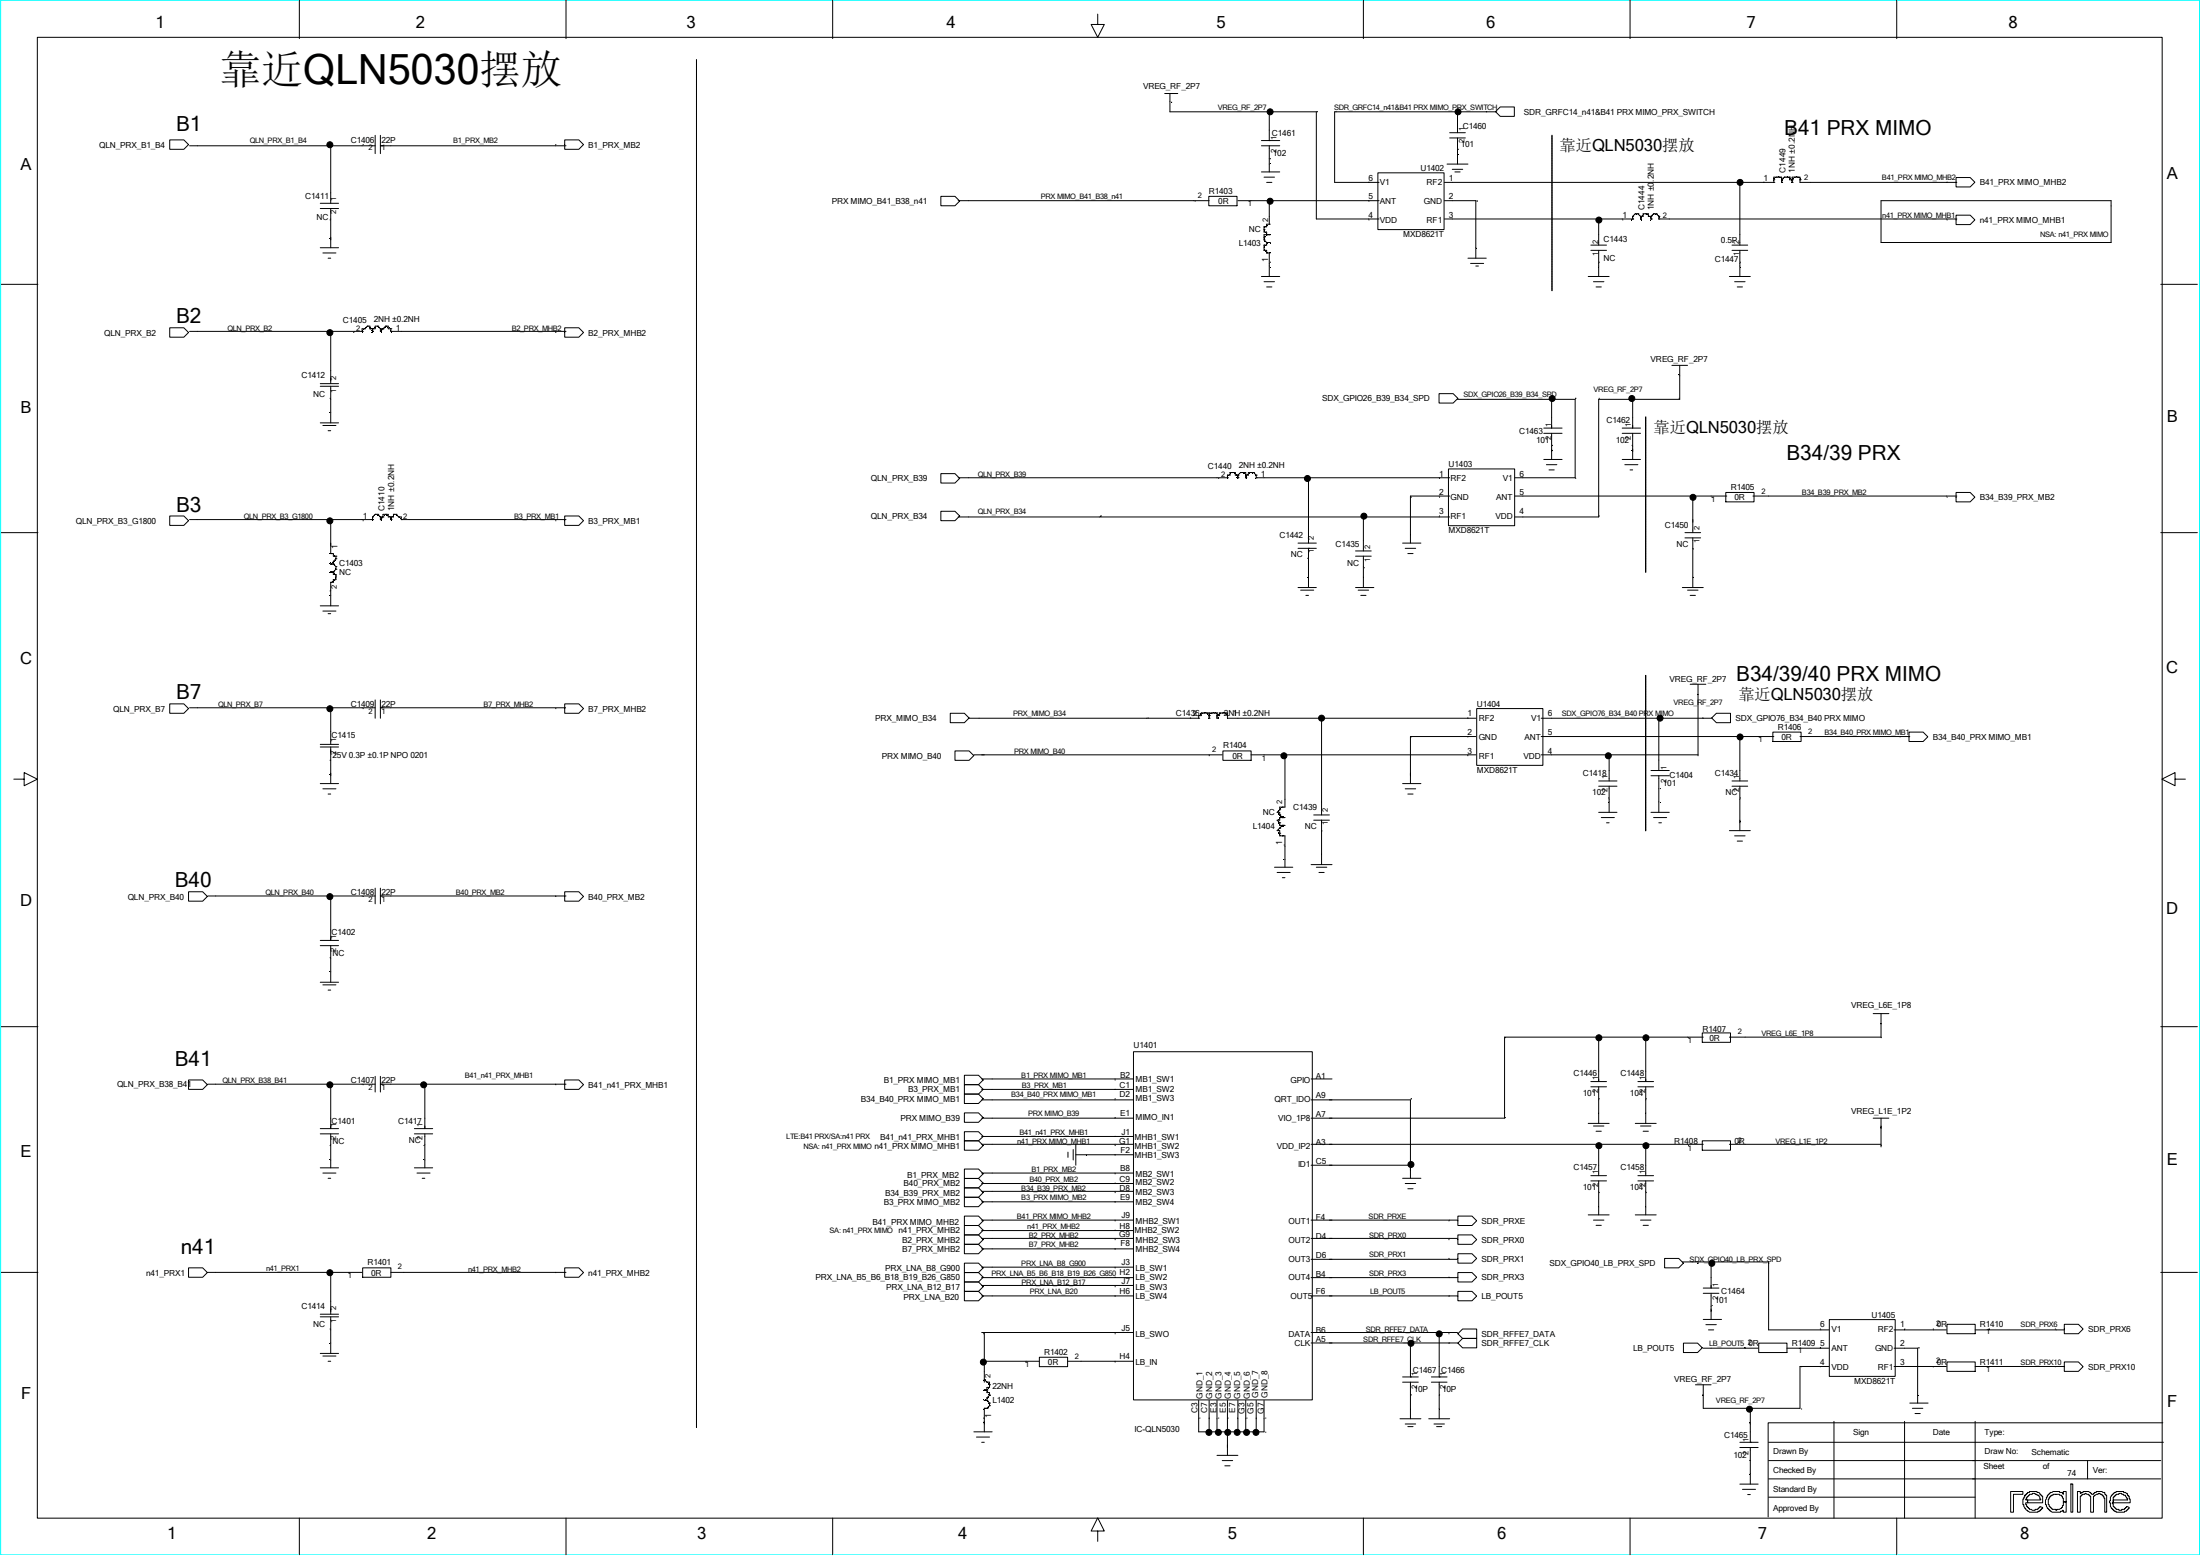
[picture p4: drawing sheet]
<svg xmlns="http://www.w3.org/2000/svg" width="297mm" height="210mm" viewBox="0 0 297 210" stroke-linecap="round" stroke-linejoin="round" font-family="sans-serif">
<path d="M.1 0h296.7v209.8h-296.7z" fill="none" stroke="#0ff" stroke-width=".13"/>
<g fill="none" stroke="#000" stroke-width=".13">
<path d="M40.4 0v5.2M76.4 0v5.2M112.4 0v5.2M184 0v5.2M220 0v5.2M255.9 0v5.2M5 5h286.8v199.9h-286.8zM22.9 18.9h1.9l.6 .6-.6 .7h-1.9zM25.6 19.7h25M44.6 19.7v7.7M50.6 18.3v2.4M51.3 18.3v2.4"/>
<path d="M51.3 19.7h25.1M76.2 18.9h1.9l.6 .6-.6 .7h-1.9zM94 8v184.7M148.1 1.9v1.4h.9l-.9 1.7-.9-1.7h.9M157.2 12.6h1.7M157.9 12.6v2.5h19.7v14.5h8.5M170.2 19.7h2.5M170.2 19h2.5M171.3 19h.1M171.3 15.1v3.9M171.3 19.7v3.5M195.6 18.6h2.1"/>
<path d="M195.6 17.9h2.1M196.7 15.1v2.8M196.7 18.6v3.5M201.8 15.1l.6-.7h1.9v1.3h-1.9zM202 15.1h-21.9v9.5h6M209.4 18.2v21M.2 38.4h4.9M43.2 28.1h2.5M43.2 27.4h2.5M43.2 33.4h2.5M43.6 34.1h1.7M44.3 34.8h.3"/>
<path d="M44.6 28.1v5.3M127 26.5h1.9l.6 .6-.6 .7h-1.9zM129.3 27.1h33.9M163.1 26.5h3.8v1.3h-3.8zM167 27.1h19.1M170.2 37.3h2.5M170.2 23.2h2.5M170.6 33.1h.1M170.6 33.8h.1M170.6 32h.1M170.6 32.4h.1M170.6 30.6h.1"/>
<path d="M170.6 31h.1M170.6 30.6v.7h.3v.4M170.6 33.8h.3v.3M170.6 33.1v.7M170.6 32.4l.3 .3M170.6 38h1.4M170.6 23.9h1.4M170.9 34.1h.1M170.9 31.7h.1M170.9 32.7h.1M170.9 34.1h.4M170.9 32.7h.4"/>
<path d="M170.9 32.7v.4h-.3M170.9 38.7h.7M170.9 24.6h.7M171.3 32.7h.1M171.3 34.1h.1M171.3 31.7h.1M171.3 30.3h.1M171.3 27.1v3.2M171.3 34.1v3.2M171.3 30.3h-.4v.3h-.3M171.3 31.7h-.7v.7M185.9 23.3h9v7.7h-9z"/>
<path d="M194.9 27.1h4.2v7.7M194.9 24.6h44.5M194.9 29.6h25.4M195.3 22.1h2.8M196 22.9h1.4M196.3 23.2h.7M198.1 34.8h2.5M198.4 35.6h1.8M199.1 35.9h.4M214.3 37.3h2.8M214.7 33.1h2.1M214.7 33.8h2.1"/>
<path d="M215 38h1.4M215.4 38.7h.7M215.7 29.6v3.5M215.7 33.8v3.5M220.3 29.2h.1M220.3 29.6h.1M220.3 29.2v.4M220.7 28.8h.1M220.7 28.8h.3M220.7 28.8l-.4 .4M221 28.8h.1M221 28.8l.4 .4"/>
<path d="M221.4 29.6h.1M221.4 29.2h.1M221.4 29.2v.4M221.4 29.2h.3v-.4h.7v.4M222.1 28.8h.1M222.4 29.2h.1M222.4 29.2h.4M222.8 29.6h.1M222.8 29.2h.1M222.8 29.2v.4M223.1 28.8h.1M223.1 28.8h.4"/>
<path d="M223.1 28.8l-.3 .4M223.5 28.8h.1M223.5 28.8l.3 .4M223.8 29.6h.1M223.8 29.2h.1M223.8 29.6h40.3M223.8 29.2v.4M233.4 37.3h2.8M233.7 33.1h2.1M233.7 33.8h2.1M234.1 38h1.4M234.4 38.7h.7"/>
<path d="M234.8 24.6v8.5M234.8 33.8v3.5M239.4 24.3h.1M239.4 24.6h.1M239.4 24.6v-.7h1v.7M239.7 23.9h.1M240.1 23.9h.1M240.4 24.3h.1M240.4 24.6h.1M240.8 23.9h.1M240.8 23.9h.7M240.8 23.9l-.4 .4"/>
<path d="M241.1 23.9h.1M241.5 23.9h.1M241.5 23.9v.4h.3M241.8 24.3h.1M241.8 24.6h.1M241.8 24.6v-.7h1.1v.7h21.2M242.2 23.9h.1M242.5 23.9h.1M242.9 24.3h.1M253.8 27.1h31.1v5.6h-31.1zM263.9 24h2l.6 .6-.6 .6h-2zM263.9 29h2l.6 .7-.6 .6h-2z"/>
<path d="M291.6 38.4h4.9M22.9 44.2h1.9l.6 .7-.6 .6h-1.9zM25.6 44.7h23.3M43.2 51.8h2.5M43.2 52.1h2.5M43.2 57.1h2.5M43.6 57.4h1.7M44.3 58.1h.3M44.6 44.7v7.1M44.6 52.1v5M48.9 44.7h.1M49.2 44.4h.1"/>
<path d="M49.2 44.4h-.3v.3M49.6 44h.1M49.6 44h.3v.4M49.6 44l-.4 .4M49.9 44.4h.1M50.3 44.4h.1M50.3 44.7h.1M50.3 44.4v.3M51 44h.1M51 44h-.4v.4h-.7M51 44l.3 .4M51.3 44.7h.1"/>
<path d="M51.3 44.4h.1M51.3 44.4v.3M51.7 44.4h.1M52 44h.1M52 44h.4v.4h.3M52 44l-.7 .7M52.7 44.7h.1M52.7 44.4h.1M52.7 44.7h23.7M52.7 44.4v.3M76.2 44.2h1.9l.6 .7-.6 .6h-1.9zM194.2 53.1h1.9l.6 .7-.6 .6h-1.9z"/>
<path d="M196.7 53.9h15.8v10.6h-8.1M208.3 58.5h2.5M208.3 57.8h2.5M209.4 53.9v3.9M209.4 58.5v3.5M218.9 58.5h2.5M218.9 57.8h2.5M220.3 53.9v3.9M220.3 58.5v3.5M222.1 56.3v21M225.6 49.3h2.1M226.7 49.3v4.6h-11v15.9h-11.3"/>
<path d="M.2 71.9h4.9M22.9 69.6h1.9l.6 .7-.6 .6h-1.9zM25.6 70.1h24.7M44.6 76.1h.1M44.6 74.7h.1M44.6 77.2h.1M44.6 78.6h.1M44.6 70.1v4.6M44.6 78.6v3.2M44.6 74.7h.4v.4h.3M44.6 76.1h.4M44.6 77.2h.4"/>
<path d="M45 75.8h.1M45 77.2h.1M45 76.1h.1M45 78.2h.1M45 75.8v.3M45 77.2v.3h.3v.7h-.3M45 78.2v.4h-.4M45 76.1l.3 .4M45.3 75.4h.1M45.3 75.1h.1M45.3 76.8h.1M45.3 76.5h.1"/>
<path d="M45.3 75.4l-.3 .4M45.3 75.1v.3M45.3 76.5v.3M45.3 76.8l-.3 .4M50.3 69.8h.1M50.3 70.1h.1M50.3 69.8v.3M50.6 69.4h.1M50.6 69.4h.4M50.6 69.4l-.3 .4M51 69.4h.1M51 69.4l.3 .4"/>
<path d="M51.3 70.1h.1M51.3 69.8h.1M51.3 69.8v.3M51.7 69.8h.1M51.7 69.8l-.4 .3M52 69.4h.1M52.7 70.1h.1M52.7 69.8h.1M52.7 69.8v.3M53.1 69.4h.1M53.1 69.4v.4h-.7v-.4h-.7v.4M53.1 69.4h.3"/>
<path d="M53.4 69.4h.1M53.4 69.4l.4 .4M53.8 69.8h.1M53.8 69.8h.4v.3M54.2 70.1h.1M54.2 70.1h22.2M76.2 69.6h1.9l.6 .7-.6 .6h-1.9zM127 63.9h1.9l.6 .7-.6 .6h-1.9zM127 69h1.9l.6 .6-.6 .7h-1.9zM129.3 64.5h36.3M129.3 69.8h66.3M165.6 64.1h.1"/>
<path d="M165.6 64.5h.1M165.6 64.1h.4v-.3h.7v.3h.3M165.6 64.1v.4M166.3 63.8h.1M167 64.1h.1M167 64.5h.1M167 64.1v.4M167.4 63.8h.1M167.4 63.8h.7v.7M167.4 63.8l-.4 .3M167.7 63.8h.1M168.1 64.1h.1"/>
<path d="M168.1 64.5h.1M168.8 63.8h.1M169.2 63.8h.1M169.2 63.8l.3 .3M169.2 63.8h-.7v.3h-.4M169.5 64.5h.1M169.5 64.1h.1M169.5 64.5h26.1M169.5 64.1v.4M175.2 79.3h2.4M175.2 73.3h2.4M175.2 74h2.4"/>
<path d="M175.5 79.6h1.8M176.6 74h.1M176.6 64.5v8.8M176.6 74v5.3M182.9 79.3h2.5M182.9 74.4h2.1M182.9 75.1h2.1M183.3 79.6h1.4M184 69.8v4.6M184 75.1v4.2M189.3 73.3h2.4M189.6 74h1.4"/>
<path d="M190 74.7h.7M195.5 63.3h8.9v7.7h-8.9zM195.6 66.9h-5.3v6.4M204.4 66.9h28.6M208.3 62h2.5M208.7 62.7h1.4M209 63.4h.7M218.9 62h2.5M219.3 62.7h1.7M220 63.4h.3M227 79.3h2.8M227.4 71.9h2.1"/>
<path d="M227.4 72.6h2.1M227.7 79.6h1.4M228.4 66.9v5M228.4 72.6v6.7M232.9 66.5h3.8v1.2h-3.8zM236.5 66.9h27.6M263.9 66.5h2l.6 .6-.6 .6h-2zM291.6 71.9h4.9M22.9 95h1.9l.6 .6-.6 .7h-1.9zM25.6 95.5h25M43.2 81.8h2.5M43.6 82.5h1.7"/>
<path d="M44.3 82.8h.3M44.6 95.5v5M50.6 94.5v2.4M51.3 95.5h25.1M51.3 94.5v2.4M76.2 95h1.9l.6 .6-.6 .7h-1.9zM128.2 96.3h1.9l.7 .6-.7 .6h-1.9zM130.7 96.9h31M161.7 96.9h.1M162.1 96.2h.1M162.1 96.2v.4h-.4v.3M162.1 96.2h2.1"/>
<path d="M162.5 96.2h.1M162.8 96.2h.1M163.2 96.6h.1M163.2 96.9h.1M163.2 96.2v.7M163.5 96.2h.1M163.9 96.2h.1M164.2 96.9h.1M164.2 96.6h.1M164.2 96.2h.1M164.2 96.2v.7M164.6 96.2h.1"/>
<path d="M164.6 96.2h1v.7h33.5M164.6 96.2v.4h-.4M164.9 96.2h.1M165.3 96.2h.1M165.6 96.6h.1M176.2 80.4h.4M178.3 96.9v13.1M183.6 80.4h.7M199.1 99.4h-8.8v6.4M199.3 95.6h8.9v7.7h-8.9zM208 99.4h31.4M208 96.9h22.9"/>
<path d="M222.1 91.1v21M223.8 96.9v7.1M228.1 80.4h.7M228.1 92.3h2.1M229.1 92.3v9.6h-21.1M231 96.9l.6-.6h1.9v1.2h-1.9zM234.8 99.4v6M239.2 98.8h3.8v1.3h-3.8zM242.9 99.4h14.8M257.6 98.8h1.9l.6 .6-.6 .7h-1.9zM1.9 105.2h1.4v-.9l1.7 .9-1.7 .8v-.8M43.2 105.8h2.5"/>
<path d="M43.2 100.8h2.5M43.2 100.5h2.5M43.6 106.5h1.7M44.3 107.2h.3M44.6 100.8v5M50.6 119.9v2.1M51.3 119.9v2.1M128.9 101.3h1.9l.6 .7-.6 .6h-1.9zM131.4 101.9h33.5M165 101.3h3.8v1.3h-3.8zM168.8 101.9h30.3M172 117h2.4"/>
<path d="M172.3 117.7h1.8M172.7 111.8h.1M172.7 112.5h.1M172.7 110.3h.1M172.7 111h.1M172.7 111.4h.1M172.7 109.3h.1M172.7 110h.1M172.7 110.3v.4h-.4l.4 .3M172.7 111.4h.7M172.7 109.3l-.4 .3h.4v.4M172.7 111v.4"/>
<path d="M172.7 110.3h.7M172.7 110l.3 .3M173 111.4h.1M173 112.8h.1M173 110.3h.1M173 108.9h.1M173 111.4l-.7 .7h.4v.7h.7v4.2M173 118.5h.4M173.4 101.9v7h-.7v.4M176.9 116.7h2.8M177.3 110h2.1M177.3 110.7h2.1"/>
<path d="M177.6 117h1.4M178 117.7h.7M178.3 110.7v6M189.3 105.8h2.4M189.6 106.5h1.4M190 107.2h.7M215.7 109.6h2.5M215.7 106.1h2.5M215.7 105.4h2.5M216.1 110.3h1.7M216.8 111h.3M217.1 101.9v3.5"/>
<path d="M217.1 106.1v3.5M222.8 109.6h2.4M222.8 104.7h2.4M222.8 104h2.4M223.1 110.3h1.8M223.8 104h.1M223.8 104.7v4.9M223.8 111h.4M233.4 112.1h2.8M233.7 106.1h2.1M233.7 105.4h2.1M234.1 112.8h1.4"/>
<path d="M234.4 113.5h.7M234.8 106.1v6M293.5 105.2v-.9l-1.8 .9 1.8 .8v-.8h1.4M.2 138.6h4.9M25.4 120.4h1.9l.7 .6-.7 .6h-1.9zM28 120.9h22.6M43.2 132.6h2.5M43.2 127.6h2.5M43.2 126.9h2.5M43.6 132.9h1.7M44.3 133.6h.3M44.6 120.9v6"/>
<path d="M44.6 127.6v5M51.3 120.9h25.1M76.2 120.4h1.9l.6 .6-.6 .6h-1.9zM215.7 140v6M222.1 140v6M229.7 139.4h3.8v1.3h-3.8zM229.8 140h-26.8v10.9h-26.1M252.8 136.8h2.1M253.8 136.8v3.2h-20.4M291.6 138.6h4.9M25.4 145.8h1.9l.7 .6-.7 .6h-1.9zM28 146.3h22.6"/>
<path d="M43.2 153h2.5M43.2 152.3h2.5M43.2 157.6h2.5M43.6 158.3h1.7M44.3 159h.3M44.6 146.3v6M44.6 153v4.6M50.6 145.3v2.1M51.3 145.3v2.1M51.3 146.3h25.1M55.9 153h2.5M55.9 152.3h2.5"/>
<path d="M55.9 157.6h2.5M56.3 158.3h1.7M57 159h.3M57.3 146.3v6M57.3 153v4.6M76.2 145.8h1.9l.6 .6-.6 .6h-1.9zM130.1 159h1.9l.7 .7-.7 .6h-1.9zM130.1 152.7h1.9l.7 .7-.7 .6h-1.9zM130.1 154h1.9l.7 .6-.7 .6h-1.9zM130.1 147.7h1.9l.7 .6-.7 .6h-1.9zM130.1 145.1h1.9l.7 .7-.7 .6h-1.9zM130.1 146.4h1.9l.7 .6-.7 .7h-1.9z"/>
<path d="M130.1 157.8h1.9l.7 .6-.7 .6h-1.9zM130.1 150.2h1.9l.7 .6-.7 .7h-1.9zM132.5 158.3h20.4M132.5 150.9h20.4M132.5 154.4h20.4M132.5 159.7h20.4M132.5 153.4h20.4M132.5 148.4h20.4M132.5 145.6h20.4M132.5 147h20.4M144.1 155.5v.7M144.8 155.1v1.5"/>
<path d="M145.2 155.8h7.7M145.2 154.4v2.9M153 141.9h24.1v47h-24.1zM176.9 148.4h13.4v10.6M176.9 154.4h52.9M176.9 145.6h2.8M176.9 157.3h13.4M189.3 159h2.4M189.6 159.7h1.4M214.3 151.6h2.8M214.7 159.4h2.1M214.7 158.7h2.1"/>
<path d="M214.7 146.7h2.1M214.7 146h2.1M215 152h1.4M215.4 152.7h.7M215.7 146.7v4.9M215.7 154.4v4.3M215.7 159.4v4.6M220.7 151.6h2.8M221 159.4h2.1M221 158.7h2.1M221 146.7h2.1M221 146h2.1"/>
<path d="M221.4 152h1.4M221.7 152.7h.7M222.1 146.7v4.9M222.1 154.4v4.3M222.1 159.4v4.6M229.7 154h3.8v1.2h-3.8zM233.4 154.4h20.4M252.8 150.9h2.1M253.8 150.9v3.9M.2 171.7h4.9M25.4 171.1h1.9l.7 .6-.7 .7h-1.9zM28 171.7h20.9"/>
<path d="M43.2 177.4h2.5M43.2 177.7h2.5M44.6 171.7v5.7M44.6 177.7v5M48.9 171.1h3.8v1.3h-3.8zM52.7 171.7h23.7M76.2 171.1h1.9l.6 .6-.6 .7h-1.9zM130.1 164.1h1.9l.7 .7-.7 .6h-1.9zM130.1 165.4h1.9l.7 .6-.7 .7h-1.9zM130.1 167.9h1.9l.7 .7-.7 .6h-1.9zM130.1 160.3h1.9l.7 .7-.7 .6h-1.9zM130.1 161.6h1.9l.7 .6-.7 .7h-1.9z"/>
<path d="M130.1 171.7h1.9l.7 .7-.7 .6h-1.9zM130.1 170.5h1.9l.7 .6-.7 .6h-1.9zM130.1 173h1.9l.7 .7-.7 .6h-1.9zM130.1 166.7h1.9l.7 .6-.7 .6h-1.9zM130.1 174.3h1.9l.7 .6-.7 .7h-1.9zM132.5 179.8h20.4M132.5 164.7h20.4M132.5 174.9h20.4M132.5 167.1h20.4M132.5 166.1h20.4M132.5 168.5h20.4M132.5 160.8h20.4"/>
<path d="M132.5 162.2h20.4M132.5 172.4h20.4M132.5 171h20.4M132.5 173.5h20.4M132.8 179.8v6.7M176.9 179.8h19.8M176.9 164.7h19.8M176.9 174.9h19.8M176.9 167.1h19.8M176.9 170h19.8M176.9 172.4h19.8M190 160.4h.7"/>
<path d="M194.2 179.8v6M196.7 164.1h1.9l.7 .7-.7 .6h-1.9zM196.7 174.3h1.9l.7 .6-.7 .7h-1.9zM196.7 166.7h1.9l.7 .6-.7 .6h-1.9zM196.7 169.2h1.9l.7 .6-.7 .7h-1.9zM196.7 171.7h1.9l.7 .7-.7 .6h-1.9zM197.4 179.4h1.9v1.2h-1.9l-.7-.6zM214.3 164h2.8M215 164.7h1.4M215.4 165.4h.7M220.7 164h2.8M221.4 164.7h1.4"/>
<path d="M221.7 165.4h.7M224.6 169.8h1.9l.7 .7-.7 .6h-1.9zM227 170.3h11.7v9.2h8.1M229.8 178.1h2.5M229.8 174.5h2.2M229.8 173.8h2.2M230.2 178.8h1.4M230.5 179.5h.7M230.9 170.3v3.5M230.9 174.5v3.6M246.8 178.1h8.9v7.7h-8.9zM255.6 179.5h7"/>
<path d="M262.7 178.7h3.8v1.3h-3.8zM266.5 179.5h12M278.6 178.7h1.9l.6 .7-.6 .6h-1.9zM291.6 171.7h4.9M43.2 182.7h2.5M43.6 183h1.7M44.3 183.7h.3M131.4 193.2h2.5M131.8 193.9h1.7M132.5 183.7h7.7M132.5 194.7h.3M132.8 190.1h.1"/>
<path d="M132.8 189h.1M132.8 187.6h.1M132.8 186.2h.1M132.8 190.1v3.1M132.8 190.1h.4M132.8 189h.4M132.8 187.6h.4M132.8 186.2l.4 .3M133.2 190.1h.1M133.2 189h.1M133.2 188.7h.1M133.2 187.6h.1"/>
<path d="M133.2 186.5h.1M133.2 186.5h.3v.7h-.3v.8h.3v.3M133.2 189l.3 .4M133.2 188.7v.3M133.5 189.7h.1M133.5 189.4h.1M133.5 188.3h.1M133.5 186.9h.1M133.5 189.7l-.3 .4M133.5 189.4v.3M133.5 188.3l-.3 .4M140.3 183.2h3.8v1.2h-3.8z"/>
<path d="M144.1 183.7h8.8M161.7 189v4.2h8.9v-4.2M163.2 189v4.2M164.2 196.4h2.8M164.2 189v4.2M164.9 197.1h1.4M165.3 197.8h.7M165.6 189v7.4M167 189v4.2M168.1 189v4.2M169.5 189v4.2M176.9 181.2h19.8"/>
<path d="M188.9 191.5h2.8M189.3 186.5h2.1M189.3 185.8h2.1M189.6 192.2h1.4M190 192.5h.7M190.3 185.8h.1M190.3 181.2v4.6M190.3 186.5v5M192.8 191.5h2.8M193.1 186.5h2.2M193.1 185.8h2.2M193.5 192.2h1.4"/>
<path d="M193.9 192.5h.7M194.2 185.8h.1M194.2 186.5v5M197.4 180.6h1.9v1.3h-1.9l-.7-.6zM227.2 181.3h1.9l.6 .6-.6 .6h-1.9zM228.8 186.9h2.1M229.8 182h7.4M234.8 194.7h2.4M234.8 195.4h2.4M236.2 194.7h.1M236.2 190.1v4.6M236.2 195.4v4.9"/>
<path d="M237.3 181.3h3.8v1.2h-3.8zM238.7 197.1h52.9M238.7 194.7h53.2M238.7 199.6h52.9M241.1 182h5.7M246.8 184.4h-3.9v5.7h-13.1v-3.2M247.5 191.8v13.1M255.6 182h3.2v7.4M255.6 184.4h7M257 191.8v13.1M257.7 189.4h2.5M258.1 190.1h1.4"/>
<path d="M258.4 190.8h.7M262.7 183.8h3.8v1.3h-3.8zM266.5 184.4h12M266.5 191.8v13.1M278.6 183.8h1.9l.6 .6-.6 .7h-1.9zM281.7 197.1v2.5M291.8 192h-53.2v12.7M40.4 204.9v4.9M76.4 204.9v4.9M112.4 204.9v4.9M148.1 206.6h.9l-.9-1.7-.9 1.7h.9v1.4M184 204.9v4.9"/>
<path d="M220 204.9v4.9M234.8 200.3h2.4M235.1 201h1.8M235.8 201.7h.4M238.7 202.1h27.8M255.9 204.9v4.9M271.3 201.3h1.7v.4h-1.3v2.4h-.4zM273.2 201.8h.1v-.1l.3-.2v-.1h.3v-.1h1v.1h.2l.2 .3h.1v.1l.2 .1v.9h-2v-.4h1.8v-.1h-.1l-.2-.5h-.2v-.1h-.3v-.2h-.4v.2h-.3v.1h-.2v.1l-.2 .2v.2h-.2v.1h.3v.4h-.3v.3h.2v.2l.2 .2v.1h.2v.1h.2l.1 .1 .8-.1 .1-.2h.2v-.2l.3 .2v.1l-.2 .1-.1 .3h-.3v.1h-1.1l-.3-.1v-.2h-.1l-.2-.2h-.1l-.1-.5h-.1v-.8h.1zM276.4 201.7h.1l.1-.3h.3l.1-.1h.9v.1h.4l.1 .3v-.4h.4v1.4h-.4v-.5h-.1v-.3h-.1v-.1h-.3v-.1h-.9v.1h-.2v.1l-.3 .2v.2h-.1v.8h.1v.2h.1v.2h.2l.1 .2h.5v.1h.1v-.1h.4l.3-.1v-.1h.1v-.3h.1v-.5h.4v1.4h-.4v-.3h-.1v.2h-.3v.1h-1.1l-.3-.1-.1-.3h-.1v-.1h-.1l-.2-.3v-.2h-.1v-.7zM279.4 200.3h.3v3.8h-.3zM280.3 201.3h.4v.2h.1v-.1h.3v-.1h.8l.2 .1 .1 .3h.3l.1-.3h.3v-.1h.7l.2 .1h.2v.3l.3 .1v2.3h-.3v-1.9h-.1v-.3h-.1l-.2-.2h-.2v-.2h-.3v.2h-.2l-.3 .1v.1h-.1v2.2h-.4v-2.2h-.1l-.1-.2h-.3l-.1-.2h-.2v.2h-.3l-.2 .2h-.1v2.2h-.4zM284.9 201.8h.1v-.1l.3-.2v-.1h.2v-.1h1.1v.1l.5 .1v.3l.2 .1v.4h.1v.5h-2.2v-.4h1.9v-.2h-.2l-.1-.4-.5-.1v-.2h-.4v.2h-.4v.1h-.1v.1l-.2 .2v.7h-.2v.1h.2v.4l.2 .2v.1h.1v.1h.4v.1l.8-.1 .1-.2h.1v-.2l.4 .2v.1l-.2 .1-.2 .3h-.2v.1h-1.2v-.1h-.2v-.2h-.1l-.2-.2h-.1l-.1-.3v-.5h-.2z"/>
<circle cx="44.5" cy="19.5" r=".4"/>
<circle cx="171.4" cy="15.1" r=".4"/>
<circle cx="196.7" cy="15.1" r=".4"/>
<circle cx="171.4" cy="27.2" r=".4"/>
<circle cx="215.8" cy="29.7" r=".4"/>
<circle cx="234.8" cy="24.6" r=".4"/>
<circle cx="44.5" cy="44.9" r=".4"/>
<circle cx="209.4" cy="53.8" r=".4"/>
<circle cx="220.2" cy="53.8" r=".4"/>
<circle cx="44.5" cy="70.3" r=".4"/>
<circle cx="176.4" cy="64.6" r=".4"/>
<circle cx="184" cy="69.7" r=".4"/>
<circle cx="228.5" cy="67.1" r=".4"/>
<circle cx="44.5" cy="95.7" r=".4"/>
<circle cx="178.3" cy="96.9" r=".4"/>
<circle cx="224" cy="96.9" r=".4"/>
<circle cx="234.8" cy="99.5" r=".4"/>
<circle cx="173.2" cy="102" r=".4"/>
<circle cx="217" cy="102" r=".4"/>
<circle cx="44.5" cy="121" r=".4"/>
<circle cx="44.5" cy="146.4" r=".4"/>
<circle cx="57.2" cy="146.4" r=".4"/>
<circle cx="190.4" cy="157.2" r=".4"/>
<circle cx="215.8" cy="154.6" r=".4"/>
<circle cx="215.8" cy="140.1" r=".4"/>
<circle cx="222.1" cy="154.6" r=".4"/>
<circle cx="222.1" cy="140.1" r=".4"/>
<circle cx="44.5" cy="171.8" r=".4"/>
<circle cx="231" cy="170.5" r=".4"/>
<circle cx="132.7" cy="183.8" r=".4"/>
<circle cx="163.1" cy="193.3" r=".4"/>
<circle cx="164.4" cy="193.3" r=".4"/>
<circle cx="165.7" cy="193.3" r=".4"/>
<circle cx="166.9" cy="193.3" r=".4"/>
<circle cx="168.2" cy="193.3" r=".4"/>
<circle cx="169.5" cy="193.3" r=".4"/>
<circle cx="190.4" cy="181.3" r=".4"/>
<circle cx="194.2" cy="180" r=".4"/>
<circle cx="236.1" cy="190.2" r=".4"/>
</g>
<g fill="#000">
<circle cx="44.5" cy="19.5" r=".41"/>
<circle cx="171.4" cy="15.1" r=".41"/>
<circle cx="196.7" cy="15.1" r=".41"/>
<circle cx="171.4" cy="27.2" r=".41"/>
<circle cx="215.8" cy="29.7" r=".41"/>
<circle cx="234.8" cy="24.6" r=".41"/>
<circle cx="44.5" cy="44.9" r=".41"/>
<circle cx="209.4" cy="53.8" r=".41"/>
<circle cx="220.2" cy="53.8" r=".41"/>
<circle cx="44.5" cy="70.3" r=".41"/>
<circle cx="176.4" cy="64.6" r=".41"/>
<circle cx="184" cy="69.7" r=".41"/>
<circle cx="228.5" cy="67.1" r=".41"/>
<circle cx="44.5" cy="95.7" r=".41"/>
<circle cx="178.3" cy="96.9" r=".41"/>
<circle cx="224" cy="96.9" r=".41"/>
<circle cx="234.8" cy="99.5" r=".41"/>
<circle cx="173.2" cy="102" r=".41"/>
<circle cx="217" cy="102" r=".41"/>
<circle cx="44.5" cy="121" r=".41"/>
<circle cx="44.5" cy="146.4" r=".41"/>
<circle cx="57.2" cy="146.4" r=".41"/>
<circle cx="190.4" cy="157.2" r=".41"/>
<circle cx="215.8" cy="154.6" r=".41"/>
<circle cx="215.8" cy="140.1" r=".41"/>
<circle cx="222.1" cy="140.1" r=".41"/>
<circle cx="222.1" cy="154.6" r=".41"/>
<circle cx="44.5" cy="171.8" r=".41"/>
<circle cx="231" cy="170.5" r=".41"/>
<circle cx="132.7" cy="183.8" r=".41"/>
<circle cx="163.1" cy="193.3" r=".41"/>
<circle cx="164.4" cy="193.3" r=".41"/>
<circle cx="165.7" cy="193.3" r=".41"/>
<circle cx="166.9" cy="193.3" r=".41"/>
<circle cx="168.2" cy="193.3" r=".41"/>
<circle cx="169.5" cy="193.3" r=".41"/>
<circle cx="190.4" cy="181.3" r=".41"/>
<circle cx="194.2" cy="180" r=".41"/>
<circle cx="236.1" cy="190.2" r=".41"/>
</g>
<text font-size="5.6" x="29.7" y="11.3">靠近QLN5030摆放</text>
<g font-size="2.8">
<text x="23.7" y="17.6">B1</text>
<text x="240.8" y="18.3">B41 PRX MIMO</text>
<text x="23.7" y="43.6">B2</text>
<text x="241.1" y="62.1">B34/39 PRX</text>
<text x="23.7" y="69">B3</text>
<text x="23.7" y="94.4">B7</text>
<text x="234.3" y="91.9">B34/39/40 PRX MIMO</text>
<text x="23.6" y="119.8">B40</text>
<text x="23.6" y="143.9">B41</text>
<text x="24.4" y="169.2">n41</text>
</g>
<g font-size="2.2">
<text x="21" y="3.8">1</text>
<text x="56.1" y="3.8">2</text>
<text x="92.6" y="3.8">3</text>
<text x="127.7" y="3.8">4</text>
<text x="164.2" y="3.8">5</text>
<text x="200.6" y="3.8">6</text>
<text x="235.7" y="3.8">7</text>
<text x="271" y="3.8">8</text>
<text x="2.8" y="23">A</text>
<text x="210.4" y="20.3">靠近QLN5030摆放</text>
<text x="292.4" y="24.1">A</text>
<text x="2.8" y="55.8">B</text>
<text x="223.1" y="58.4">靠近QLN5030摆放</text>
<text x="292.4" y="56.9">B</text>
<text x="2.7" y="89.7">C</text>
<text x="234.6" y="94.5">靠近QLN5030摆放</text>
<text x="292.3" y="90.8">C</text>
<text x="2.7" y="122.3">D</text>
<text x="292.3" y="123.4">D</text>
<text x="2.8" y="156.1">E</text>
<text x="292.4" y="157.3">E</text>
<text x="2.8" y="188.8">F</text>
<text x="292.4" y="189.9">F</text>
<text x="22.6" y="207.8">1</text>
<text x="57.7" y="207.8">2</text>
<text x="94.1" y="207.8">3</text>
<text x="129.3" y="207.8">4</text>
<text x="165.7" y="207.8">5</text>
<text x="202" y="207.8">6</text>
<text x="237.2" y="207.8">7</text>
<text x="272.6" y="207.8">8</text>
</g>
<g font-size="1.1">
<text x="154.2" y="12">VREG_RF_2P7</text>
<text x="197.4" y="17.4">C1460</text>
<text x="205.6" y="15.5">SDR_GRFC14_n41&amp;B41 PRX MIMO_PRX_SWITCH</text>
<text x="13.4" y="19.9">QLN_PRX_B1_B4</text>
<text x="47.3" y="19.3">C1406</text>
<text x="51.5" y="19.3">22P</text>
<text x="79.4" y="19.9">B1_PRX_MB2</text>
<text x="171.6" y="18.4">C1461</text>
<text x="171.8" y="21.1">102</text>
<text x="191.7" y="23.1">U1402</text>
<text x="197.1" y="19.8">101</text>
<text x="240.9" y="23.3" transform="rotate(-90 240.9 23.3)">C1449</text>
<text x="242.2" y="23.3" transform="rotate(-90 242.2 23.3)">1NH ±0.2NH</text>
<text x="41.2" y="26.9">C1411</text>
<text x="42.7" y="29.7">NC</text>
<text x="112.2" y="27.5">PRX MIMO_B41_B38_n41</text>
<text x="163.1" y="26.1">R1403</text>
<text x="164.4" y="27.5">0R</text>
<text x="184.7" y="29.4">4</text>
<text x="184.7" y="26.9">5</text>
<text x="184.7" y="24.4">6</text>
<text x="186.2" y="25">V1</text>
<text x="186.2" y="27.5">ANT</text>
<text x="192.1" y="27.5">GND</text>
<text x="192.5" y="25">RF2</text>
<text x="195.5" y="29.4">3</text>
<text x="195.5" y="26.9">2</text>
<text x="195.5" y="24.4">1</text>
<text x="218.9" y="29.4">1</text>
<text x="221.9" y="28.4" transform="rotate(-90 221.9 28.4)">C1444</text>
<text x="223.2" y="28.4" transform="rotate(-90 223.2 28.4)">1NH ±0.2NH</text>
<text x="238" y="24.4">1</text>
<text x="267.2" y="25">B41_PRX MIMO_MHB2</text>
<text x="167.1" y="33.3">L1403</text>
<text x="168.5" y="31.4">NC</text>
<text x="171.1" y="35.4" transform="rotate(-90 171.1 35.4)">1</text>
<text x="186.2" y="30.1">VDD</text>
<text x="189.3" y="32">MXD8621T</text>
<text x="192.5" y="30.1">RF1</text>
<text x="216.4" y="35.2">NC</text>
<text x="216.4" y="32.6">C1443</text>
<text x="231.4" y="35.4">C1447</text>
<text x="232.2" y="32.7">0.5P</text>
<text x="267.2" y="30.1">n41_PRX MIMO_MHB1</text>
<text x="14.1" y="45.3">QLN_PRX_B2</text>
<text x="46.3" y="43.6">C1405</text>
<text x="50.4" y="43.5">2NH ±0.2NH</text>
<text x="53.4" y="44.6">1</text>
<text x="79.4" y="45.3">B2_PRX_MHB2</text>
<text x="40.7" y="51">C1412</text>
<text x="42.3" y="53.5">NC</text>
<text x="222.7" y="48.8">VREG_RF_2P7</text>
<text x="178.4" y="54.2">SDX_GPIO26_B39_B34_SPD</text>
<text x="205" y="58.6">C1463</text>
<text x="207.3" y="59.8">101</text>
<text x="216.8" y="57.1">C1462</text>
<text x="218" y="59.8">102</text>
<text x="117.5" y="65">QLN_PRX_B39</text>
<text x="163" y="63.3">C1440</text>
<text x="167.1" y="63.2">2NH ±0.2NH</text>
<text x="170.2" y="64.3">1</text>
<text x="194.2" y="64.3">1</text>
<text x="195.5" y="63.1">U1403</text>
<text x="195.7" y="65">RF2</text>
<text x="202.8" y="65">V1</text>
<text x="205" y="64.3">6</text>
<text x="10.2" y="70.7">QLN_PRX_B3_G1800</text>
<text x="48.9" y="70">1</text>
<text x="51.9" y="69" transform="rotate(-90 51.9 69)">C1410</text>
<text x="53.2" y="69" transform="rotate(-90 53.2 69)">1NH ±0.2NH</text>
<text x="79.4" y="70.7">B3_PRX_MB1</text>
<text x="117.5" y="70">QLN_PRX_B34</text>
<text x="194.2" y="69.4">3</text>
<text x="194.2" y="66.9">2</text>
<text x="195.5" y="72">MXD8621T</text>
<text x="195.7" y="67.5">GND</text>
<text x="195.7" y="70">RF1</text>
<text x="201.8" y="70">VDD</text>
<text x="201.9" y="67.5">ANT</text>
<text x="205" y="69.4">4</text>
<text x="205" y="66.9">5</text>
<text x="224.6" y="71.3">C1450</text>
<text x="233.5" y="66.1">R1405</text>
<text x="234" y="67.5">0R</text>
<text x="267.2" y="67.5">B34_B39_PRX_MB2</text>
<text x="45.6" y="74.1" transform="rotate(-90 45.6 74.1)">1</text>
<text x="45.8" y="77.7">NC</text>
<text x="45.8" y="76.4">C1403</text>
<text x="172.7" y="72.6">C1442</text>
<text x="174.2" y="75.1">NC</text>
<text x="180.2" y="73.9">C1435</text>
<text x="181.8" y="76.4">NC</text>
<text x="226.2" y="73.9">NC</text>
<text x="47.3" y="95.4">C1409</text>
<text x="51.5" y="95.4">22P</text>
<text x="199.3" y="95.4">U1404</text>
<text x="225.3" y="92">VREG_RF_2P7</text>
<text x="15.3" y="96">QLN_PRX_B7</text>
<text x="44.8" y="99.6">C1415</text>
<text x="79.4" y="96">B7_PRX_MHB2</text>
<text x="118.1" y="97.3">PRX_MIMO_B34</text>
<text x="158.7" y="96.7">C1436</text>
<text x="165" y="101">R1404</text>
<text x="165.2" y="96.7">2NH ±0.2NH</text>
<text x="166.3" y="96.7">1</text>
<text x="198" y="96.7">1</text>
<text x="198" y="99.2">2</text>
<text x="198" y="101.8">3</text>
<text x="199.5" y="97.3">RF2</text>
<text x="199.5" y="99.9">GND</text>
<text x="205.7" y="99.9">ANT</text>
<text x="206.6" y="97.3">V1</text>
<text x="208.9" y="96.7">6</text>
<text x="208.9" y="99.2">5</text>
<text x="208.9" y="101.8">4</text>
<text x="234.2" y="97.3">SDX_GPIO76_B34_B40 PRX MIMO</text>
<text x="239.9" y="98.5">R1406</text>
<text x="240.4" y="99.9">0R</text>
<text x="260.8" y="99.9">B34_B40_PRX MIMO_MB1</text>
<text x="44.9" y="102.3">25V 0.3P ±0.1P NPO 0201</text>
<text x="119" y="102.4">PRX MIMO_B40</text>
<text x="166.3" y="102.4">0R</text>
<text x="199.3" y="104.3">MXD8621T</text>
<text x="199.5" y="102.4">RF1</text>
<text x="205.6" y="102.4">VDD</text>
<text x="213.6" y="104.7">C1418</text>
<text x="214.9" y="107.3">102</text>
<text x="224.4" y="106.1">101</text>
<text x="225.3" y="104.9">C1404</text>
<text x="231.4" y="104.7">C1434</text>
<text x="232.8" y="107.3">NC</text>
<text x="169.1" y="111.9">L1404</text>
<text x="170.4" y="110">NC</text>
<text x="174.5" y="109.4">C1439</text>
<text x="176.1" y="111.9">NC</text>
<text x="173" y="114" transform="rotate(-90 173 114)">1</text>
<text x="17.2" y="121.4">QLN_PRX_B40</text>
<text x="47.3" y="120.8">C1408</text>
<text x="51.5" y="120.8">22P</text>
<text x="79.4" y="121.4">B40_PRX_MB2</text>
<text x="44.8" y="126.2">C1402</text>
<text x="44.9" y="129">NC</text>
<text x="249.8" y="136">VREG_L6E_1P8</text>
<text x="153" y="141.5">U1401</text>
<text x="229.7" y="139.2">R1407</text>
<text x="230.7" y="140.5">0R</text>
<text x="15.8" y="146.7">QLN_PRX_B38_B41</text>
<text x="47.3" y="146.2">C1407</text>
<text x="51.5" y="146.2">22P</text>
<text x="79.4" y="146.8">B41_n41_PRX_MHB1</text>
<text x="116.2" y="148.7">B34_B40_PRX MIMO_MB1</text>
<text x="119.3" y="146.2">B1_PRX MIMO_MB1</text>
<text x="122.5" y="147.4">B3_PRX_MB1</text>
<text x="151.1" y="146.8">C1</text>
<text x="151.1" y="148.1">D2</text>
<text x="151.1" y="145.5">B2</text>
<text x="153.2" y="146">MB1_SW1</text>
<text x="153.2" y="147.3">MB1_SW2</text>
<text x="153.2" y="148.6">MB1_SW3</text>
<text x="172" y="148.7">QRT_IDO</text>
<text x="174.1" y="146.2">GPIO</text>
<text x="177.6" y="145.7">A1</text>
<text x="177.6" y="148.2">A9</text>
<text x="212.3" y="145.3">C1446</text>
<text x="213.6" y="147.9">101</text>
<text x="218.7" y="145.3">C1448</text>
<text x="219.9" y="147.9">104</text>
<text x="44.8" y="151.6">C1401</text>
<text x="44.9" y="154.4">NC</text>
<text x="53.7" y="151.6">C1417</text>
<text x="55.2" y="154.3">NC</text>
<text x="118.8" y="153.8">B41_n41_PRX_MHB1</text>
<text x="121.5" y="151.3">PRX MIMO_B39</text>
<text x="151" y="154.4">G1</text>
<text x="151.1" y="150.6">E1</text>
<text x="151.2" y="155.7">F2</text>
<text x="151.3" y="153.2">J1</text>
<text x="153.1" y="153.8">MHB1_SW1</text>
<text x="153.1" y="155">MHB1_SW2</text>
<text x="153.2" y="151.1">MIMO_IN1</text>
<text x="172.3" y="155">VDD_IP2</text>
<text x="172.5" y="151.3">VIO_1P8</text>
<text x="177.6" y="150.7">A7</text>
<text x="177.6" y="154.5">A3</text>
<text x="225.9" y="154.4">R1408</text>
<text x="234" y="154.4">0R</text>
<text x="249.8" y="150.4">VREG_L1E_1P2</text>
<text x="119.4" y="161.4">B34_B39_PRX_MB2</text>
<text x="121.9" y="160.1">B40_PRX_MB2</text>
<text x="122.4" y="159">B1_PRX_MB2</text>
<text x="151.1" y="160.7">D8</text>
<text x="151.1" y="159.5">C9</text>
<text x="151.1" y="158.1">B8</text>
<text x="153.1" y="156.3">MHB1_SW3</text>
<text x="153.2" y="158.8">MB2_SW1</text>
<text x="153.2" y="161.2">MB2_SW3</text>
<text x="153.2" y="160">MB2_SW2</text>
<text x="175.2" y="157.6">ID1</text>
<text x="177.6" y="157.1">C5</text>
<text x="212.3" y="157.9">C1457</text>
<text x="213.6" y="160.6">101</text>
<text x="218.7" y="157.9">C1458</text>
<text x="219.9" y="160.6">104</text>
<text x="117.7" y="165.3">B41_PRX MIMO_MHB2</text>
<text x="119.3" y="162.6">B3_PRX MIMO_MB2</text>
<text x="121.7" y="167.7">B2_PRX_MHB2</text>
<text x="151" y="167">G9</text>
<text x="151.1" y="165.8">H8</text>
<text x="151.1" y="162">E9</text>
<text x="151.3" y="164.4">J9</text>
<text x="153.1" y="166.5">MHB2_SW2</text>
<text x="153.2" y="162.6">MB2_SW4</text>
<text x="153.2" y="165.2">MHB2_SW1</text>
<text x="153.2" y="167.7">MHB2_SW3</text>
<text x="173.9" y="165.2">OUT1</text>
<text x="173.9" y="167.7">OUT2</text>
<text x="177.6" y="164.7">F4</text>
<text x="177.6" y="167.2">D4</text>
<text x="199.9" y="165.2">SDR_PRXE</text>
<text x="199.9" y="167.7">SDR_PRX0</text>
<text x="19.7" y="172.2">n41_PRX1</text>
<text x="49.6" y="170.8">R1401</text>
<text x="50.1" y="172.2">0R</text>
<text x="79.4" y="172.2">n41_PRX_MHB2</text>
<text x="110" y="172.8">PRX_LNA_B5_B6_B18_B19_B26_G850</text>
<text x="119.4" y="171.5">PRX_LNA_B8_G900</text>
<text x="121.7" y="169">B7_PRX_MHB2</text>
<text x="151.2" y="168.2">F8</text>
<text x="151.3" y="173.3">J7</text>
<text x="151.3" y="170.8">J3</text>
<text x="153.2" y="172.8">LB_SW2</text>
<text x="153.2" y="171.5">LB_SW1</text>
<text x="153.2" y="169">MHB2_SW4</text>
<text x="173.9" y="172.8">OUT4</text>
<text x="173.9" y="170.3">OUT3</text>
<text x="177.6" y="172.3">B4</text>
<text x="177.6" y="169.8">D6</text>
<text x="199.9" y="170.3">SDR_PRX1</text>
<text x="199.9" y="172.8">SDR_PRX3</text>
<text x="209.1" y="170.9">SDX_GPIO40_LB_PRX_SPD</text>
<text x="40.7" y="176.6">C1414</text>
<text x="42.3" y="179.2">NC</text>
<text x="119.6" y="174.1">PRX_LNA_B12_B17</text>
<text x="121.9" y="175.4">PRX_LNA_B20</text>
<text x="151.1" y="174.6">H6</text>
<text x="151.3" y="179.7">J5</text>
<text x="153.2" y="175.3">LB_SW4</text>
<text x="153.2" y="174.1">LB_SW3</text>
<text x="174.1" y="175.3">OUT5</text>
<text x="177.6" y="174.6">F6</text>
<text x="177.6" y="179.9">B6</text>
<text x="199.9" y="175.3">LB_POUT5</text>
<text x="231.4" y="175.8">101</text>
<text x="232.3" y="174.7">C1464</text>
<text x="245.6" y="179.2">6</text>
<text x="247.1" y="179.8">V1</text>
<text x="252.5" y="177.9">U1405</text>
<text x="253.4" y="179.8">RF2</text>
<text x="256.4" y="179.2">1</text>
<text x="261.4" y="179.2">0R</text>
<text x="267.2" y="179.2">R1410</text>
<text x="281.8" y="179.8">SDR_PRX6</text>
<text x="140.9" y="182.8">R1402</text>
<text x="141.4" y="184.2">0R</text>
<text x="151.1" y="183.5">H4</text>
<text x="153.2" y="180.4">LB_SWO</text>
<text x="153.2" y="184.2">LB_IN</text>
<text x="173.9" y="180.4">DATA</text>
<text x="174.7" y="181.7">CLK</text>
<text x="177.6" y="181.2">A5</text>
<text x="190.6" y="185.2">C1467 C1466</text>
<text x="199.9" y="181.7">SDR_RFFE7_CLK</text>
<text x="199.9" y="180.4">SDR_RFFE7_DATA</text>
<text x="220.4" y="182.3">LB_POUT5</text>
<text x="235.9" y="181.7">0R</text>
<text x="241.8" y="181.7">R1409</text>
<text x="245.6" y="181.7">5</text>
<text x="245.6" y="184.2">4</text>
<text x="247.1" y="182.3">ANT</text>
<text x="247.1" y="184.9">VDD</text>
<text x="253" y="182.3">GND</text>
<text x="253.4" y="184.9">RF1</text>
<text x="256.4" y="184.2">3</text>
<text x="256.4" y="181.7">2</text>
<text x="261.4" y="184.2">0R</text>
<text x="267.2" y="184.2">R1411</text>
<text x="281.8" y="184.9">SDR_PRX10</text>
<text x="133.7" y="191.4" transform="rotate(-90 133.7 191.4)">1</text>
<text x="133.9" y="189.3">L1402</text>
<text x="133.9" y="187.4">22NH</text>
<text x="161.6" y="190.7" transform="rotate(-90 161.6 190.7)">C3</text>
<text x="162.3" y="188.8" transform="rotate(-90 162.3 188.8)">GND_1</text>
<text x="162.9" y="190.7" transform="rotate(-90 162.9 190.7)">C7</text>
<text x="163.6" y="188.8" transform="rotate(-90 163.6 188.8)">GND_2</text>
<text x="164.1" y="190.7" transform="rotate(-90 164.1 190.7)">E3</text>
<text x="164.8" y="188.8" transform="rotate(-90 164.8 188.8)">GND_3</text>
<text x="165.4" y="190.7" transform="rotate(-90 165.4 190.7)">E5</text>
<text x="166.1" y="188.8" transform="rotate(-90 166.1 188.8)">GND_4</text>
<text x="166.7" y="190.7" transform="rotate(-90 166.7 190.7)">E7</text>
<text x="167.4" y="188.8" transform="rotate(-90 167.4 188.8)">GND_5</text>
<text x="168" y="190.8" transform="rotate(-90 168 190.8)">G3</text>
<text x="168.6" y="188.8" transform="rotate(-90 168.6 188.8)">GND_6</text>
<text x="169.1" y="190.8" transform="rotate(-90 169.1 190.8)">G5</text>
<text x="169.8" y="188.6" transform="rotate(-90 169.8 188.6)">GND_7</text>
<text x="170.5" y="190.8" transform="rotate(-90 170.5 190.8)">G7</text>
<text x="171" y="188.6" transform="rotate(-90 171 188.6)">GND_8</text>
<text x="190.8" y="187.9">10P</text>
<text x="194.6" y="187.9">10P</text>
<text x="225.9" y="186.5">VREG_RF_2P7</text>
<text x="250.2" y="186.8">MXD8621T</text>
<text x="153.1" y="193.2">IC-QLN5030</text>
<text x="232.6" y="194.1">C1465</text>
<text x="233.9" y="196.8">102</text>
<text x="239.3" y="196.3">Drawn By</text>
<text x="250" y="193.7">Sign</text>
<text x="260.8" y="193.7">Date</text>
<text x="267.8" y="193.7">Type:</text>
<text x="267.8" y="196.3">Draw No:</text>
<text x="274.1" y="196.4">Schematic</text>
<text x="239.3" y="198.8">Checked By</text>
<text x="239.3" y="201.3">Standard By</text>
<text x="239.3" y="203.9">Approved By</text>
<text x="267.7" y="198.3">Sheet</text>
<text x="275.7" y="198.3">of</text>
<text x="279" y="199.2">74</text>
<text x="282.4" y="198.8">Ver:</text>
</g>
<g font-size="1">
<text x="164.3" y="14.8">VREG_RF_2P7</text>
<text x="180" y="14.8">SDR_GRFC14_n41&amp;B41 PRX MIMO_PRX_SWITCH</text>
<text x="197.6" y="17.6" transform="rotate(-90 197.6 17.6)">1</text>
<text x="33.7" y="19.3">QLN_PRX_B1_B4</text>
<text x="49.7" y="20.3">2</text>
<text x="51.5" y="20.3">1</text>
<text x="61.1" y="19.3">B1_PRX_MB2</text>
<text x="172.2" y="20.6" transform="rotate(-90 172.2 20.6)">2</text>
<text x="172.2" y="18.9" transform="rotate(-90 172.2 18.9)">1</text>
<text x="197.6" y="19.4" transform="rotate(-90 197.6 19.4)">2</text>
<text x="45.3" y="28.9" transform="rotate(-90 45.3 28.9)">2</text>
<text x="45.3" y="27.2" transform="rotate(-90 45.3 27.2)">1</text>
<text x="140.4" y="26.9">PRX MIMO_B41_B38_n41</text>
<text x="161.7" y="26.7">2</text>
<text x="168.4" y="27.8">1</text>
<text x="171.1" y="29.9" transform="rotate(-90 171.1 29.9)">2</text>
<text x="224.4" y="29.4">2</text>
<text x="243.5" y="24.4">2</text>
<text x="254" y="24.4">B41_PRX MIMO_MHB2</text>
<text x="254" y="29.4">n41_PRX MIMO_MHB1</text>
<text x="215.6" y="34.6" transform="rotate(-90 215.6 34.6)">1</text>
<text x="215.6" y="32.9" transform="rotate(-90 215.6 32.9)">2</text>
<text x="234.7" y="34.6" transform="rotate(-90 234.7 34.6)">1</text>
<text x="234.7" y="32.9" transform="rotate(-90 234.7 32.9)">2</text>
<text x="275.3" y="32">NSA: n41_PRX MIMO</text>
<text x="30.7" y="44.6">QLN_PRX_B2</text>
<text x="48.1" y="44.6">2</text>
<text x="69.1" y="44.6">B2_PRX_MHB2</text>
<text x="45.3" y="53" transform="rotate(-90 45.3 53)">1</text>
<text x="45.3" y="51.2" transform="rotate(-90 45.3 51.2)">2</text>
<text x="197.5" y="53.5">SDX_GPIO26_B39_B34_SPD</text>
<text x="215" y="52.9">VREG_RF_2P7</text>
<text x="209.3" y="59.3" transform="rotate(-90 209.3 59.3)">2</text>
<text x="209.3" y="57.6" transform="rotate(-90 209.3 57.6)">1</text>
<text x="220.1" y="59.3" transform="rotate(-90 220.1 59.3)">2</text>
<text x="220.1" y="57.6" transform="rotate(-90 220.1 57.6)">1</text>
<text x="131.9" y="64.3">QLN_PRX_B39</text>
<text x="164.8" y="64.3">2</text>
<text x="32.9" y="70">QLN_PRX_B3_G1800</text>
<text x="54.4" y="70">2</text>
<text x="69.4" y="70">B3_PRX_MB1</text>
<text x="131.9" y="69.4">QLN_PRX_B34</text>
<text x="229.3" y="71.6" transform="rotate(-90 229.3 71.6)">2</text>
<text x="230.9" y="67.8">1</text>
<text x="237.7" y="66.7">2</text>
<text x="243.2" y="66.9">B34_B39_PRX_MB2</text>
<text x="177.3" y="74.6" transform="rotate(-90 177.3 74.6)">1</text>
<text x="177.3" y="72.8" transform="rotate(-90 177.3 72.8)">2</text>
<text x="184.9" y="75.8" transform="rotate(-90 184.9 75.8)">1</text>
<text x="184.9" y="74.1" transform="rotate(-90 184.9 74.1)">2</text>
<text x="229.3" y="73.3" transform="rotate(-90 229.3 73.3)">1</text>
<text x="45.5" y="79.4" transform="rotate(-90 45.5 79.4)">2</text>
<text x="29.4" y="95.4">QLN_PRX_B7</text>
<text x="65.2" y="95.4">B7_PRX_MHB2</text>
<text x="225.8" y="95.1">VREG_RF_2P7</text>
<text x="45.3" y="101.8" transform="rotate(-90 45.3 101.8)">2</text>
<text x="45.3" y="100.1" transform="rotate(-90 45.3 100.1)">1</text>
<text x="49.7" y="96.4">2</text>
<text x="51.5" y="96.4">1</text>
<text x="136.7" y="96.7">PRX_MIMO_B34</text>
<text x="136.8" y="101.8">PRX MIMO_B40</text>
<text x="161" y="96.7">2</text>
<text x="163.6" y="101.5">2</text>
<text x="210.8" y="96.7">SDX_GPIO76_B34_B40 PRX MIMO</text>
<text x="237.3" y="100.1">1</text>
<text x="244" y="99">2</text>
<text x="246.2" y="99.2">B34_B40_PRX MIMO_MB1</text>
<text x="170.3" y="102.6">1</text>
<text x="216.9" y="106.9" transform="rotate(-90 216.9 106.9)">2</text>
<text x="216.9" y="105.2" transform="rotate(-90 216.9 105.2)">1</text>
<text x="224.9" y="105.6" transform="rotate(-90 224.9 105.6)">2</text>
<text x="224.9" y="103.9" transform="rotate(-90 224.9 103.9)">1</text>
<text x="234.7" y="106.9" transform="rotate(-90 234.7 106.9)">2</text>
<text x="234.7" y="105.2" transform="rotate(-90 234.7 105.2)">1</text>
<text x="173" y="108.6" transform="rotate(-90 173 108.6)">2</text>
<text x="179.2" y="111.4" transform="rotate(-90 179.2 111.4)">1</text>
<text x="179.2" y="109.6" transform="rotate(-90 179.2 109.6)">2</text>
<text x="35.8" y="120.8">QLN_PRX_B40</text>
<text x="49.7" y="121.7">2</text>
<text x="51.5" y="121.7">1</text>
<text x="61.5" y="120.8">B40_PRX_MB2</text>
<text x="45.3" y="128.5" transform="rotate(-90 45.3 128.5)">2</text>
<text x="45.3" y="126.7" transform="rotate(-90 45.3 126.7)">1</text>
<text x="227.7" y="140.7">1</text>
<text x="234.5" y="139.6">2</text>
<text x="237.7" y="139.8">VREG_L6E_1P8</text>
<text x="30" y="146.2">QLN_PRX_B38_B41</text>
<text x="49.7" y="147.1">2</text>
<text x="51.5" y="147.1">1</text>
<text x="62.7" y="145.5">B41_n41_PRX_MHB1</text>
<text x="136.5" y="148.1">B34_B40_PRX MIMO_MB1</text>
<text x="137.8" y="145.5">B1_PRX MIMO_MB1</text>
<text x="137.9" y="146.8">B3_PRX_MB1</text>
<text x="215.6" y="147.5" transform="rotate(-90 215.6 147.5)">2</text>
<text x="215.6" y="145.8" transform="rotate(-90 215.6 145.8)">1</text>
<text x="222" y="147.5" transform="rotate(-90 222 147.5)">2</text>
<text x="222" y="145.8" transform="rotate(-90 222 145.8)">1</text>
<text x="45.3" y="153.9" transform="rotate(-90 45.3 153.9)">2</text>
<text x="45.3" y="152.1" transform="rotate(-90 45.3 152.1)">1</text>
<text x="57" y="153.9" transform="rotate(-90 57 153.9)">2</text>
<text x="57" y="152.1" transform="rotate(-90 57 152.1)">1</text>
<text x="106.1" y="153.7">LTE:B41 PRX/SA:n41 PRX</text>
<text x="108.4" y="155">NSA: n41_PRX MIMO n41_PRX MIMO_MHB1</text>
<text x="137.3" y="154.4">n41_PRX MIMO_MHB1</text>
<text x="137.6" y="153.2">B41_n41_PRX_MHB1</text>
<text x="138.7" y="150.6">PRX MIMO_B39</text>
<text x="227.7" y="155.3">1</text>
<text x="234.5" y="154.2">2</text>
<text x="239.6" y="154.4">VREG_L1E_1P2</text>
<text x="137.8" y="160.7">B34_B39_PRX_MB2</text>
<text x="138.9" y="159.5">B40_PRX_MB2</text>
<text x="139.2" y="158.2">B1_PRX_MB2</text>
<text x="215.6" y="160.2" transform="rotate(-90 215.6 160.2)">2</text>
<text x="215.6" y="158.4" transform="rotate(-90 215.6 158.4)">1</text>
<text x="222" y="160.2" transform="rotate(-90 222 160.2)">2</text>
<text x="222" y="158.4" transform="rotate(-90 222 158.4)">1</text>
<text x="111.9" y="166.4">SA: n41_PRX MIMO n41_PRX_MHB2</text>
<text x="137.2" y="164.5">B41_PRX MIMO_MHB2</text>
<text x="137.8" y="162">B3_PRX MIMO_MB2</text>
<text x="138.6" y="165.8">n41_PRX_MHB2</text>
<text x="138.8" y="167.1">B2_PRX_MHB2</text>
<text x="184.7" y="164.5">SDR_PRXE</text>
<text x="184.8" y="167.1">SDR_PRX0</text>
<text x="35.9" y="171.5">n41_PRX1</text>
<text x="47" y="172.4">1</text>
<text x="53.7" y="171.3">2</text>
<text x="63.2" y="171.6">n41_PRX_MHB2</text>
<text x="133.8" y="172.2">PRX_LNA_B5_B6_B18_B19_B26_G850 H2</text>
<text x="137.8" y="170.9">PRX_LNA_B8_G900</text>
<text x="137.9" y="173.4">PRX_LNA_B12_B17</text>
<text x="138.8" y="168.4">B7_PRX_MHB2</text>
<text x="184.8" y="169.6">SDR_PRX1</text>
<text x="184.8" y="172.2">SDR_PRX3</text>
<text x="228" y="170.3">SDX_GPIO40_LB_PRX_SPD</text>
<text x="231.8" y="173.7" transform="rotate(-90 231.8 173.7)">1</text>
<text x="45.3" y="178.6" transform="rotate(-90 45.3 178.6)">1</text>
<text x="45.3" y="176.9" transform="rotate(-90 45.3 176.9)">2</text>
<text x="139" y="174.7">PRX_LNA_B20</text>
<text x="184.3" y="179.8">SDR_RFFE7_DATA</text>
<text x="184.9" y="174.7">LB_POUT5</text>
<text x="231.8" y="175.4" transform="rotate(-90 231.8 175.4)">2</text>
<text x="261.3" y="178.9">2</text>
<text x="272.7" y="179.2">SDR_PRX6</text>
<text x="133.7" y="186" transform="rotate(-90 133.7 186)">2</text>
<text x="138.3" y="184.5">1</text>
<text x="145.1" y="183.4">2</text>
<text x="184" y="181.1">SDR_RFFE7_CLK</text>
<text x="191.2" y="185.8" transform="rotate(-90 191.2 185.8)">1</text>
<text x="195.1" y="185.8" transform="rotate(-90 195.1 185.8)">1</text>
<text x="230.6" y="181.7">LB_POUT5</text>
<text x="235.9" y="181.5">2</text>
<text x="242.6" y="182.6">1</text>
<text x="261.3" y="184">2</text>
<text x="268" y="180">1</text>
<text x="268" y="185.1">1</text>
<text x="272.7" y="184.2">SDR_PRX10</text>
<text x="191.2" y="187.5" transform="rotate(-90 191.2 187.5)">2</text>
<text x="195.1" y="187.5" transform="rotate(-90 195.1 187.5)">2</text>
<text x="231.6" y="189.3">VREG_RF_2P7</text>
<text x="236" y="196.3" transform="rotate(-90 236 196.3)">2</text>
<text x="236" y="194.6" transform="rotate(-90 236 194.6)">1</text>
</g>
</svg>
